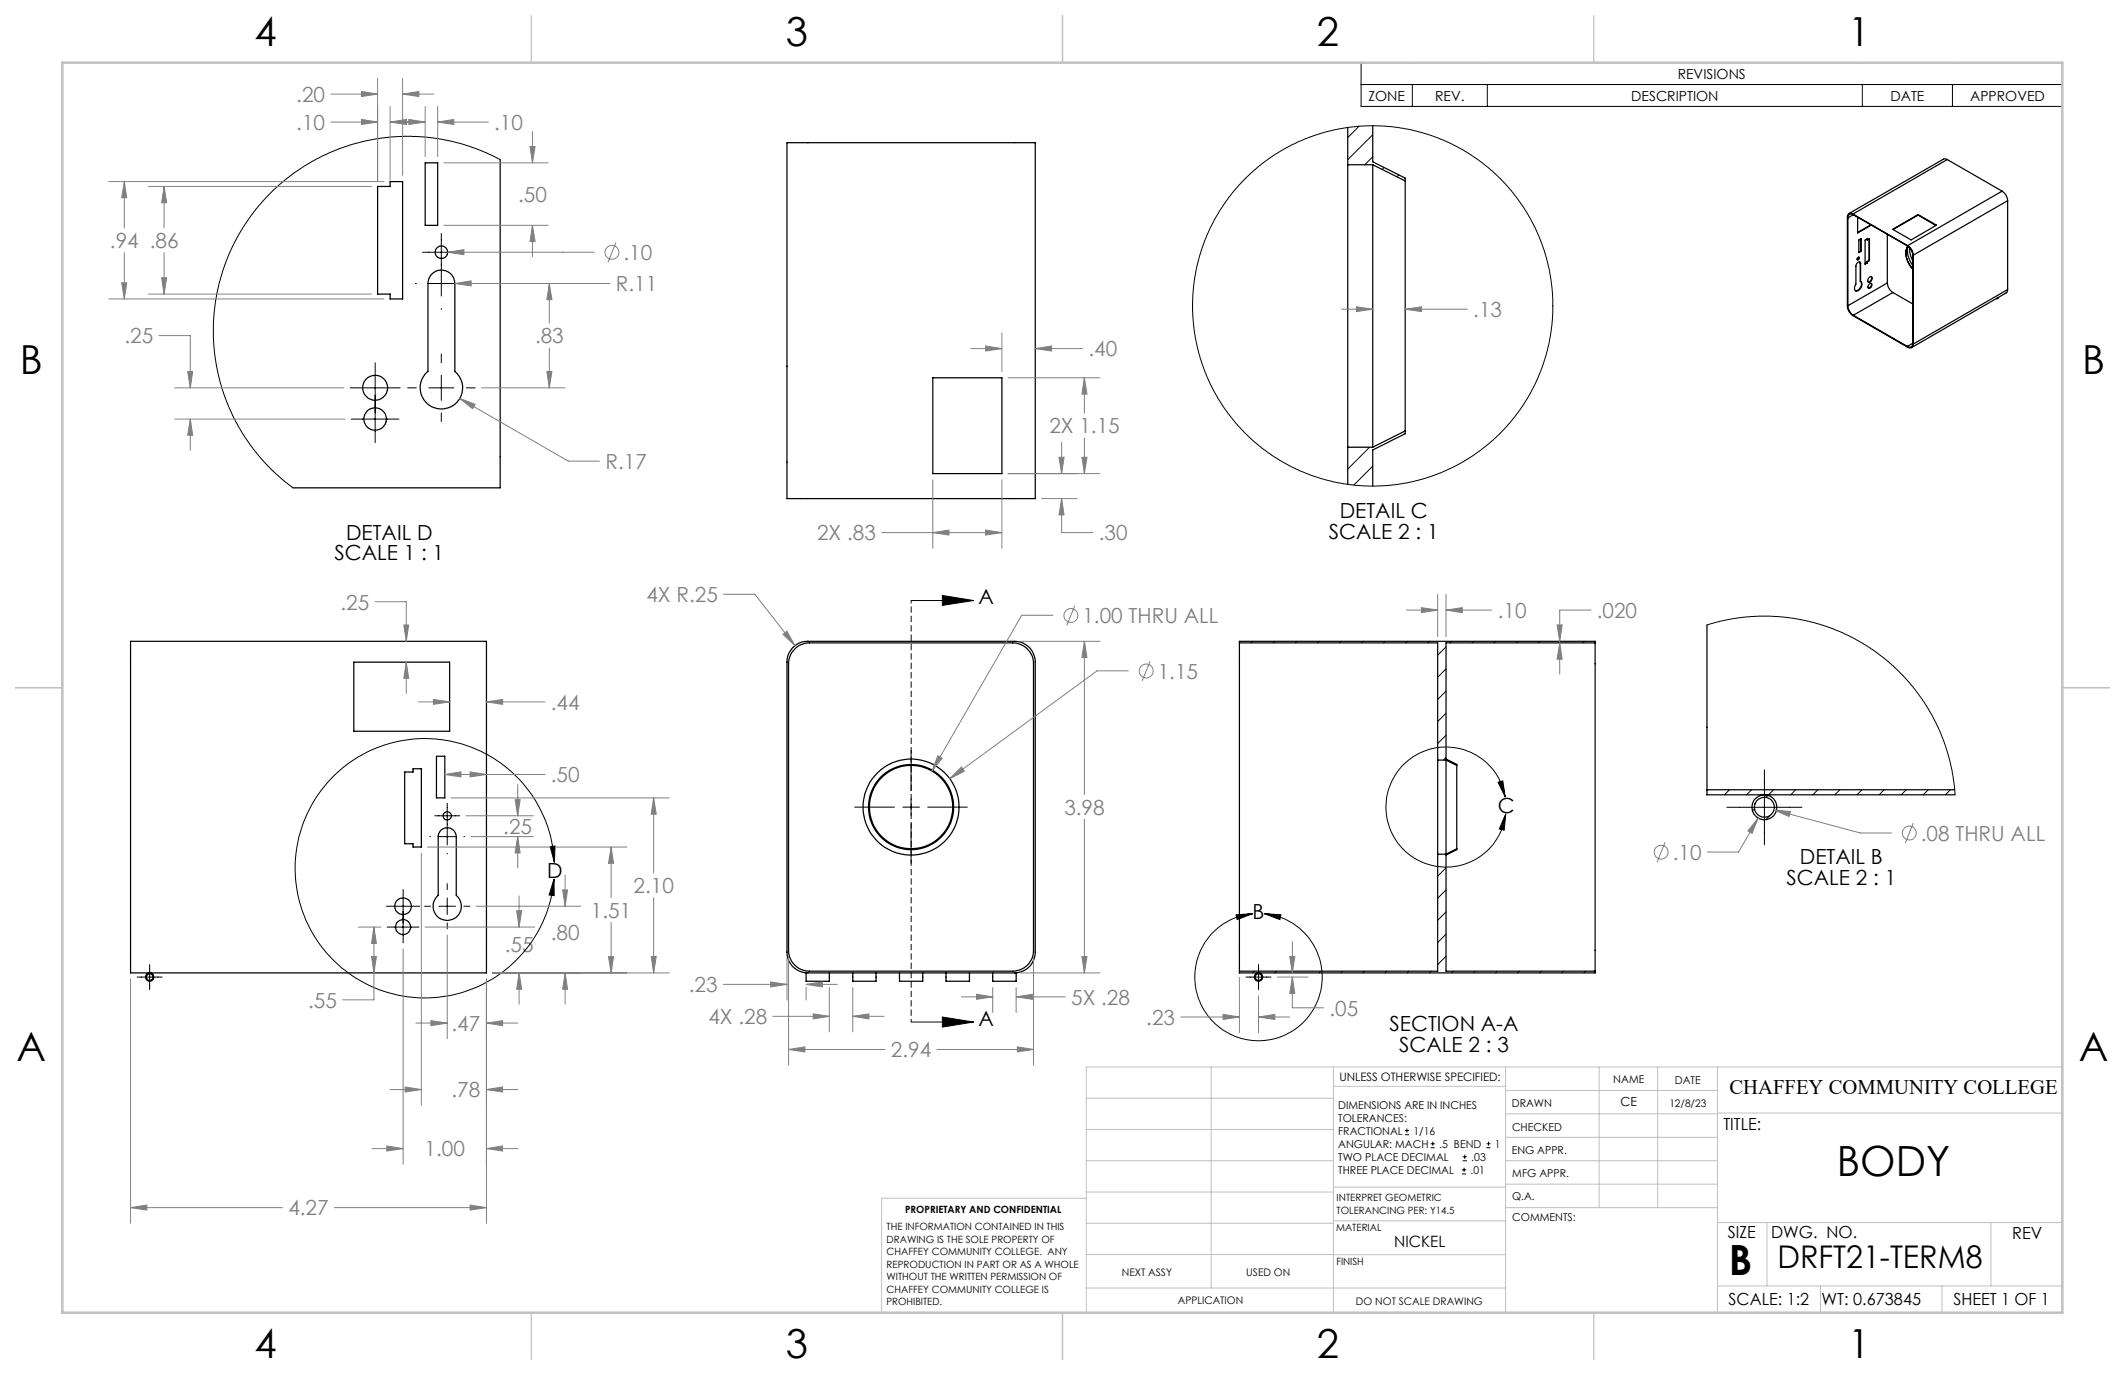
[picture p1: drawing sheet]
<svg xmlns="http://www.w3.org/2000/svg" width="432mm" height="279mm" viewBox="0 0 432 279" stroke-linecap="round" stroke-linejoin="round" font-family="sans-serif">
<g fill="none" stroke="#000" stroke-width=".25">
<path d="M76.7 37.9h2.6v-1h2.5v23.8h-2.5v-.9h-2.6zM86.4 33.1h2.5v12.7h-2.5zM101.6 32.5v66.6h-42.1M159.9 29h50.5v72.3h-50.5zM273.9 33.5v57.4M273.9 25.9v7.6M273.9 33.5h5M278.9 33.5v57.4M278.9 25.5v7.4l6.6 3.3v.6M278.9 33.5l6.6 3.3M285.5 36.8v50.8M395.7 32.4l-.8-.1-19.2 11.1"/>
<path d="M395.7 32.4l-19.2 11.1M395.7 32.4l11.1 6.4M406.8 38.8l.8 .8 .4 1.2M406.8 38.8l-19.2 11.1M87.9 55.6a2.73 2.73 0 0 1 2.9-.5 2.73 2.73 0 0 1 1.6 2.5v17.9a4.3 4.3 0 0 1 .4 6.2 4.3 4.3 0 0 1-6.3 0 4.3 4.3 0 0 1 .5-6.2v-17.9a2.78 2.78 0 0 1 .9-2zM375.5 44.3v17.8M376.5 43.5a.69 .69 0 0 0-.8-.1 .69 .69 0 0 0-.3 .7v18.3l.2 .6 .7 1 11.3 6.6a.69 .69 0 0 0 .8 0 .69 .69 0 0 0 .4-.7M376.5 43.5l11.1 6.4M376.6 43.6l11.1 6.5a2.56 2.56 0 0 1 1 1.8v17.8M376.6 43.6a.67 .67 0 0 0-.8 0 .67 .67 0 0 0-.3 .7M376.6 43.6l-1.1 .7M377.5 44.1v3.2l2.7-1.5"/>
<path d="M377.5 52.3l.1-.1a.26 .26 0 0 1 .2 .4 .26 .26 0 0 1-.4 .1zM377.7 52.2l-.1 .4-.2 .2M377.7 48.8l.5-.3v2.6l-.5 .2zM377.9 53.2l.1 .3M378 53.5l.1 .1M378 53.5l.1 3.7M378.1 53.6a.36 .36 0 0 0-.3-.4 .36 .36 0 0 0-.4 .3l-.3 .5v3.7a.76 .76 0 0 0-.3 .8 .76 .76 0 0 0 .5 .6 1.29 1.29 0 0 0 .8-1.9M378.1 57.2a1.25 1.25 0 0 1-1.1 1.9M378.1 48.5v2.5M378.1 53.6v3.6M378.1 51l.1 .1M378.1 51l-.4 .2"/>
<path d="M379.3 48.6l.1 .2M379.3 53.2v.2M379.3 53.4h.1M379.3 53.4l-.3 .2M379.3 53.2h.1M379.4 48.8v-.3l-.4 .3v4.9l.4-.3M379.4 53.2v.2M379.4 48.8l.5-.3v4.5M379.8 57.7a.36 .36 0 0 1 .6 0 .36 .36 0 0 1-.1 .6 .37 .37 0 0 1-.6 .3 .37 .37 0 0 1 0-.6zM379.8 52.9l.1 .1M379.8 48.5v4.4M379.8 52.9l-.5 .3"/>
<path d="M379.8 56.4a.36 .36 0 0 1 .6-.1 .36 .36 0 0 1 0 .5l-.1 .1a.4 .4 0 0 1-.5 .5 .4 .4 0 0 1-.2-.6zM379.9 53l-.5 .2M380.2 45.7l-2.7 1.5M380.2 56.2a.72 .72 0 0 1-.6 1.1M380.2 57.6l.1 .4a.66 .66 0 0 1-.6 .6M383.5 57.5l.1 .4a2.34 2.34 0 0 0 1 1.5M383.5 47.6v9.9M383.5 57.5l-8 4.6M384.6 46.6l5.1-3 3.8 2.2-5.2 3zM384.6 59.4l4.1 2.4M384.6 59.4l-8 4.7M387.6 49.9a2.47 2.47 0 0 1 1.2 2"/>
<path d="M387.6 50l-.1 .4M387.7 50.2a4.8 4.8 0 0 0 1 3.8M387.7 50.1a3.3 3.3 0 0 0 .3 3.8l.7 .8M387.8 50.1a3.3 3.3 0 0 0 .3 3.7l.6 .8M388.1 50.4l.1 1.4 .5 1.2M388.8 51.9v18M389.7 43.6v.1M389.7 43.7l-5 2.9M389.7 43.7l3.7 2.1M408 58.8l-.3 .7-19.3 11.1M408 40.8l-19.2 11.1M408 40.8v18"/>
<path d="M408 58.8l-19.2 11.1M189.5 76.8h14.1v19.4h-14.1zM375.5 62.1v.2a2.67 2.67 0 0 0 1.1 1.8M376.6 64.1l11 6.3M388.7 69.7a.68 .68 0 0 1-.3 .8 .68 .68 0 0 1-.8-.1M388.7 69.7l-1.1 .7M405.7 60.7h.1M406 60.5l-.2 .1M406 60.5l-.3 .2M273.9 90.9v7.5M273.9 90.9h5M285.5 87.6l-6.6 3.3"/>
<path d="M285.5 87.6v.5l-6.6 3.3v7.4M26.5 130.3h72.3v67.4h-72.3zM71.9 134.5h19.5v14.1h-19.5zM160.9 131.8l.5-.5a4 4 0 0 1 2.7-1h42a4.2 4.2 0 0 1 4.3 4.2v59a4.2 4.2 0 0 1-4.3 4.2h-42a4.2 4.2 0 0 1-4.2-4.2v-59a3.9 3.9 0 0 1 1-2.7zM161.7 131.7a4.2 4.2 0 0 1 2.8-1.1h41.3a4.2 4.2 0 0 1 4.2 4.3v58.2a4.2 4.2 0 0 1-4.2 4.2h-41.3a4.2 4.2 0 0 1-4.3-4.2v-58.2a4.2 4.2 0 0 1 1.5-3.2zM251.8 130.6v66.7M251.8 130.6v-.3h72.3v.3M251.8 130.6h40.3v23.8M324.1 130.6v66.7M324.1 130.6h-30.3v23.6l2.2 1.1v.2M346.9 127v33.5M82.2 156.9h1.7v-.7h1.7v15.9h-1.7v-.6h-1.7z"/>
<path d="M88.7 153.7h1.7v8.4h-1.7zM292.1 154.4v19.2M292.1 154.4h1.7M293.8 154.4v19.2M293.8 154.4l2.2 1.1M296 155.5v17M89.6 168.7a1.83 1.83 0 0 1 2-.4 1.83 1.83 0 0 1 1.1 1.7v11.9a2.89 2.89 0 0 1 .3 4.2 2.89 2.89 0 0 1-4.2 0 2.89 2.89 0 0 1 .2-4.2v-11.9l.2-.7zM292.1 173.6v23.7h-40.3M292.1 173.6h1.7M296 172.5v.1l-2.2 1.1v23.6h30.3M296 172.5l-2.2 1.1M346.9 160.5h50.3"/>
<path d="M346.9 160.5v1h50.4M163.8 197.7v1.7h4.7v-1.7M173.3 197.7v1.7h4.7v-1.7M182.8 197.7v1.7h4.7v-1.7M192.2 197.7v1.7h4.8v-1.7M201.7 197.7v1.7h4.8v-1.7M251.8 197.3v.4h72.3v-.4"/>
<circle cx="89.7" cy="51.3" r="1.28"/>
<circle cx="76.2" cy="78.8" r="2.53"/>
<circle cx="76.2" cy="85.2" r="2.29"/>
<circle cx="90.9" cy="165.8" r=".84"/>
<circle cx="185.1" cy="164" r="9.8"/>
<circle cx="185.1" cy="164" r="8.7"/>
<circle cx="185.1" cy="164" r="8.5"/>
<circle cx="358.5" cy="164" r="2.03"/>
<circle cx="358.5" cy="164" r="2.54"/>
<circle cx="30.4" cy="198.6" r=".85"/>
<circle cx="30.4" cy="198.5" r=".69"/>
<circle cx="81.9" cy="184.1" r="1.7"/>
<circle cx="81.9" cy="188.4" r="1.52"/>
<circle cx="255.7" cy="198.5" r=".85"/>
<circle cx="255.7" cy="198.6" r=".68"/>
</g>
<g fill="none" stroke="#000" stroke-width=".2">
<path d="M276.6 12.7h142.5v8.9h-142.5zM276.6 17.2h142.5M287 17.2v4.4M302.2 17.2v4.4M378.4 17.2v4.4M396.7 17.2v4.4M101.6 32.5l-2.8-1.5-4.2-1.5-3.1-.9-3.6-.6-4.2-.3-3.3 .1-3.6 .4-4.4 .9-3.5 1.1-3.4 1.5-3.5 1.9-2.4 1.6-3 2.5-2.4 2.3-2.6 3-2.4 3.4-2.1 4-1.5 3.5-1.1 3.8-.6 2.7-.5 4v4.3l.2 2.9 .6 3.7 .7 2.9 1 3.1 1.3 3 2 3.7 2.3 3.3 2.2 2.6 2.1 2.2 3.7 3M276.2 25.6l-2.3 2.4M278.9 27.4l-5 5.1M278.9 31.9l-1.6 1.6M281.2 34l-.4 .4M284.2 35.6l-.4 .3"/>
<path d="M84.4 57.6h.2M85.9 51.3h7.6M87.1 57.6h5.1M89.7 47.4v12.7M94.8 57.6h.2M71.2 78.8h10.1M76.2 73.7v16.3M82.8 78.8h1.8M87.1 78.8h5.1M89.7 62.7v.2M89.7 71.9v1.8M89.7 76.3v5.1"/>
<path d="M94.8 78.8h1.8M71.4 85.2h9.7M89.7 83.9v1.8M278.3 90.9l-4.4 4.4M278.9 94.7l-3.8 3.9M285.5 88.1v.1M185.1 122h12.7M191.5 121l6.3 1-6.3 1zM254.6 130.3l-.4 .3M259 130.3l-.3 .3M263.6 130.3l-.4 .3M268 130.3l-.3 .3"/>
<path d="M272.5 130.3l-.3 .3M277 130.3l-.3 .3M281.5 130.3l-.3 .3M286 130.3l-.4 .3M290.5 130.3l-.3 .3M293.8 131.4l-1.7 1.7M293.8 135.9l-1.7 1.7M295 130.3l-.4 .3M299.5 130.3l-.4 .3M304 130.3l-.4 .3M308.4 130.3l-.3 .3M312.9 130.3l-.3 .3"/>
<path d="M321.9 130.3l-.3 .3M346.9 127l3.4-.9 4.7-.8 4.8-.1 4.3 .4 4.3 .9 4.1 1.3 3.8 1.7 4.3 2.5 3.2 2.5 2.9 2.8 1.9 2.1 2 2.7 1.6 2.5 2.2 4.4 1.4 4 .9 3.8 .6 4.7M185.1 152.5v8.1M293.8 140.4l-1.7 1.7M293.8 144.9l-1.7 1.7M293.8 149.4l-1.7 1.7M293.8 153.9l-.5 .5M304.4 159l1-.3 .5 3.3zM358.5 156.4v15.3M87.3 170h.2M88.3 165.8h5.1M89.2 170h3.4"/>
<path d="M90.9 163.2v8.5M90.9 173.4v.1M90.9 179.6v1.2M94.3 170h.1M111.8 172l1-.1-.2 3.3zM112.6 178.6v3.4l-1-.1zM112.6 175.2a26.4 26.4 0 0 0-39.5-21.6 26.4 26.4 0 0 0-.9 45 26.4 26.4 0 0 0 40.4-20M173.7 164h8.1M183.4 164h3.4M185.1 162.3v3.4M185.1 167.4v8M188.5 164h8.1"/>
<path d="M293.8 176.4l-1.7 1.6M305.9 162a12.2 12.2 0 0 0-19-8 12.2 12.2 0 0 0 .7 20.5 12.2 12.2 0 0 0 18.4-9.1M306 165.4l-.4 3.3-.9-.2zM346.9 160.5v.1M350.9 164h15.2M351.4 160.5l-1 1M355.9 160.5l-1 1M356.5 164.4l-.4 .4M359.3 161.6l-.5 .4M359.7 165.7l-.9 .8M360.4 160.5l-1 1M364.9 160.5l-1 1"/>
<path d="M369.4 160.5l-1 1M373.9 160.5l-1 1M378.4 160.5l-1 1M382.9 160.5l-1.1 1M387.4 160.5l-1.1 1M391.8 160.5l-1 1M396.3 160.5l-1 1M27.9 198.5h5M30.4 196v5.1M78.5 184.2h6.8M78.7 188.4h6.4M81.9 180.8v10.8"/>
<path d="M86.3 184.2h1.2M89.2 184.2h3.4M90.9 182.5v3.3M90.9 187.5v1.2M94.3 184.2h1.2M251.2 185.9l3.3-.2-3.1 1.2zM253.2 198.5h5.1M254.5 185.7a12.9 12.9 0 0 0-10.1 19 12.9 12.9 0 0 0 21.5 2 12.9 12.9 0 0 0-6.5-20.6l-2.5-.4M254.8 197.3l-.3 .4M255.7 196v5.1M256.9 185.7l3.4 .2-.2 1zM259.4 197.3l-.4 .4"/>
<path d="M268.3 197.3l-.3 .4M272.8 197.3l-.3 .4M277.3 197.3l-.3 .4M281.8 197.3l-.4 .4M286.3 197.3l-.3 .4M290.8 197.3l-.4 .4M293.8 180.8l-1.7 1.7M293.8 185.3l-1.7 1.7M293.8 189.8l-1.7 1.7M293.8 194.3l-1.7 1.7M295.3 197.3l-.4 .4M299.8 197.3l-.4 .4"/>
<path d="M304.2 197.3l-.3 .4M308.8 197.3l-.4 .4M313.2 197.3l-.3 .4M317.7 197.3l-.3 .4M322.2 197.3l-.3 .4M185.1 207.7h12.7M191.5 206.7l6.3 1-6.3 1zM285.5 230.6h.8M285.5 229.7h.8M285.9 229.3v.9M290.7 233.2h.8M290.7 232.4h.8"/>
<path d="M291.1 232v.8M297.1 238.5h.8M297.1 237.7h.8M297.2 235.9h.9M297.2 235.1h.9M297.5 237.3v.8M297.6 234.6v.9M302 233.2h.9M302 232.4h.9M302.5 232v.8"/>
<circle cx="278.9" cy="62.2" r="36.6"/>
</g>
<g fill="none" stroke="#808080" stroke-width=".2">
<path d="M67.2 19.1h9.5M73.4 18.6l3.3 .5-3.3 .5zM76.7 15.9v20.7M81.8 19.1l3.3-.5v1zM81.8 15.9v19.7M81.8 19.1h6.4M22.1 36.9h55.9M25.3 36.9l.5 3.3h-1.1zM25.3 36.9v9.4M30.2 37.9h45.3M33.3 37.9l.6 3.3h-1.1zM33.3 37.9v8.4"/>
<path d="M67.2 24.8h9.5M73.4 24.3l3.3 .5-3.3 .5zM79.3 24.8l3.3-.5v1zM79.3 21.6v15M79.3 24.8h7.1M83.1 24.3l3.3 .5-3.3 .5zM86.4 21.6v10.2M88.9 24.8l3.3-.5v1zM88.9 24.8h10.3M88.9 21.6v10.2M90.2 33.1h21.2M107.7 29.8h1l-.5 3.3z"/>
<path d="M108.2 26.7v6.4M24.7 57.5h1.1l-.5 3.2zM25.3 51.3v9.4M30.2 59.8h45.3M32.8 56.4h1.1l-.6 3.4zM33.3 51.3v8.5M90.2 45.8h21.2M90.9 51.3l3.4-.6v1.1zM90.9 51.3h29.8M92.4 57.6l3.3-.5v1zM92.4 57.6h31.5M108.2 45.8l.5 3.3h-1z"/>
<path d="M108.2 45.8v6.3M111.6 57.6l.5 3.3h-1zM111.6 57.6v8.1M125.2 49.2l-1.7 4.1M22.1 60.7h55.9M32.3 68.2h6.4v10.6M35.5 78.8h34.4M38.1 75.5h1.1l-.5 3.3zM97.8 78.8h17M111.1 75.5h1l-.5 3.3zM111.6 70.7v8.1M197.2 70.8h6.4"/>
<path d="M200.3 70.3l3.3 .5-3.3 .5zM203.6 67.7v7.8M204.9 76.8h18.6M210.4 70.8l3.3-.5v1zM210.4 70.8h9.6M220.3 76.8l.6 3.3h-1zM220.3 76.8v7.2M272.6 62.8h6.3M275.6 62.3l3.3 .5-3.3 .5zM285.5 62.8l3.4-.5v1zM285.5 62.8h12.7M35.5 85.2h34.6"/>
<path d="M38.7 85.2l.5 3.2h-1.1zM38.7 85.2v6.3M93.4 81l3.2 1.2-.6 .8zM93.4 81l22.1 12.7h6.3M189.5 97.5v13.9M203.6 97.5v13.9M204.9 96.2h18.6M215.2 92.9h1l-.5 3.3zM215.7 89.9v6.3M219.9 92.9h1l-.6 3.3zM220.3 89v7.2M179.1 108.2h24.5"/>
<path d="M189.5 108.2l3.3-.5v1zM200.3 107.7l3.3 .5-3.3 .5zM211.6 101.3h7.3M215.7 101.3l.5 3.3h-1zM215.7 101.3v6.9h6.4M76.2 122.3h6.4v8M82.1 127h.9l-.5 3.3zM82.5 134.5l.5 3.3h-.9zM82.6 134.5v6.4M147 120.8h6.4l8.1 10.4M159.1 128.9l.8-.6 1.6 2.9zM207.4 130.3h16.1"/>
<path d="M214 125h-6.4l-18.2 31.7M218.4 123l-1.6 4.1M220.3 130.3l.6 3.3h-1zM220.3 130.3v31.2M229.3 136.3h-6.4l-29.9 21.9M233.7 134.3l-1.6 4.1M285.8 124h6.3M288.8 123.5l3.3 .5-3.3 .5zM292.1 120.8v8.6M293.8 124l3.3-.5v1zM293.8 120.8v8.6M293.8 124h9.3"/>
<path d="M316.4 127h1l-.5 3.3zM316.9 130.6l.5 3.3h-1zM316.9 130.6v6.4M323.3 124h-6.4v6.3M85 142.6h6.4M88.1 142.1l3.3 .5-3.3 .5zM90.4 157.4l3.3-.6v1.1zM90.4 157.4h20.3M95.5 156.8l3.3 .6-3.3 .5zM98.8 142.6l3.3-.5v1zM98.8 142.6h11.9M105.2 159.4v6.4"/>
<path d="M190.6 153.6l.9 .5-2.1 2.6zM195.4 155.9l.6 .8-3 1.5zM85.6 173.4v51.2M86.9 172.1h40.5M91.7 162.1h44.3M94.7 165.8h13.7M95.7 170h12.7M104.7 162.5h1l-.5 3.3zM105.2 170l.5 3.3h-1zM105.2 170v6.4M114.8 177.8v6.3M124.2 172.1l.5 3.3h-1.1z"/>
<path d="M124.2 172.1v10.3M132.8 162.1l.5 3.4h-1zM132.8 162.1v15.3M220.3 166.5v31.2M338.3 171.1l-1.6 4.1M357.3 166.2l-1.3 3.1-.8-.5zM357.3 166.2l-4 6.9h-6.4M360.5 164.6l3.3 .3-.3 1zM360.5 164.6l17.5 4.7h6.4M388.8 167.3l-1.6 4M26.5 199v49.6M72.8 188.4h4.6"/>
<path d="M75.5 194.4h1l-.5 3.3zM76 188.4l.5 3.3h-1zM76 188.4v14.8h-6.4M81.9 192.9v43.7M86.4 188.4h22.3M90.9 190v21.1M96.7 184.1h21.3M98.8 199v49.6M100.1 197.7h35.9M105 185.1h1l-.5 3.3zM105.5 197.7l.5 3.3h-1zM105.5 182v6.4"/>
<path d="M105.5 197.7v6.3M114.3 180.8h1l-.5 3.3zM114.8 197.7l.5 3.3h-1zM114.8 197.7v6.3M123.6 194.4h1.1l-.5 3.3zM124.2 187.4v10.3M132.3 194.4h1l-.5 3.3zM132.8 182.4v15.3M156.6 199.5l3.3 .5-3.3 .6zM159.9 194.7v8.5M160.2 194.4v22M207.4 197.7h16.1"/>
<path d="M210 194.4v22M219.9 194.4h1l-.6 3.3zM251.8 198.6v11.2M259.5 198.5h6.3M262.1 194.4h1l-.5 3.3zM262.6 198.5l.5 3.4h-1zM262.6 198.5v6.3h6.4M262.6 191.3v6.4M84.5 207.9h6.4M87.6 207.4l3.3 .5-3.3 .5zM98.8 207.9l3.3-.5v1zM98.8 207.9h6.4"/>
<path d="M147 200h12.9M157.1 206.5h11.4M160.2 213.3l3.3-.6v1zM160.2 213.3h19.6M163.8 200l3.3-.5v1.1zM163.8 200.7v2.5M163.8 200h6.3M165.2 206l3.3 .5-3.3 .5zM168.5 200.7v9M173.3 206.5l3.3-.5v1zM173.3 200.7v9M173.3 206.5h6.3"/>
<path d="M190.4 213.3h19.6M195.4 202.6h6.3M198.4 202l3.3 .6-3.3 .5zM201.7 200.7v5M206.5 202.6l3.3-.6v1.1zM206.5 200.7v5M206.5 202.6h10M206.7 212.7l3.3 .6-3.3 .4zM239.9 206.7h11.9M248.5 206.1l3.3 .6-3.3 .5zM255.7 206.7l3.3-.6v1.1zM255.7 202.4v7.4"/>
<path d="M255.7 206.7h6.4M75.6 233.4h6.3M78.6 232.9l3.3 .5-3.3 .5zM79.3 221.4h6.3M82.3 220.9l3.3 .5-3.3 .5zM98.8 233.4l3.3-.5v1zM98.8 221.4l3.3-.5v1zM98.8 233.4h6.4M98.8 221.4h6.4M26.5 245.4l3.3-.5v1zM26.5 245.4h30.9M67.9 245.4h30.9"/>
<path d="M95.5 244.9l3.3 .5-3.3 .5z"/>
<circle cx="124.4" cy="51.3" r="1.41"/>
<circle cx="217.6" cy="125.1" r="1.4"/>
<circle cx="232.9" cy="136.4" r="1.41"/>
<circle cx="337.5" cy="173.2" r="1.4"/>
<circle cx="388" cy="169.3" r="1.41"/>
</g>
<path d="M185.1 122v85.7" fill="none" stroke="#000" stroke-width=".2" stroke-dasharray="1.3 .6" stroke-dashoffset=".7" stroke-linecap="butt"/>
<g fill="none" stroke="#c0c0c0" stroke-width=".2">
<path d="M246.1 216.8v44.9M271 216.8v49.9M305.9 216.8v49.9M324.9 216.8v28.6M336.8 216.8v28.6M349 216.8v49.9M419.1 216.8h-198.4v49.9M220.7 235.9h50.3M220.7 229.5h50.3M220.7 223.2h50.3M271 220.7h34.9M305.9 231.1h43.1"/>
<path d="M305.9 226.3h43.1M305.9 221.6h43.1M305.9 235.9h43.1M349 226.2h70.1M220.7 248.6h50.3M220.7 242.2h50.3M220.7 254.9h50.3M220.7 243.5h-41.6v23.2M271 255h34.9M271 248.1h35M271 241.2h35M305.9 240.6h43.1"/>
<path d="M306 245.4h43M349 248.4h70.1M359.1 248.4v12.9M404.6 248.4v12.9M220.7 261.7h85.2M349 261.3h70.1M369.9 261.3v5.4M394.6 261.3v5.4"/>
</g>
<path d="M108 3.2v9.5M215.9 3.2v9.5M323.8 3.2v9.5M3.1 139.7h9.6M419.1 139.7h9.5M108 266.7v9.6M215.9 266.7v9.6M323.8 266.7v9.6" fill="none" stroke="#c0c0c0" stroke-width=".25"/>
<path d="M12.7 12.7h406.4v254h-406.4z" fill="none" stroke="#c0c0c0" stroke-width=".5"/>
<path d="M191.5 121l6.3 1-6.3 1zM191.5 206.7l6.3 1-6.3 1zM111.8 172l1-.1-.2 3.3zM112.6 178.6v3.4l-1-.1zM251.2 185.9l3.3-.2-3.1 1.2zM256.9 185.7l3.4 .2-.2 1zM304.4 159l1-.3 .5 3.3zM306 165.4l-.4 3.3-.9-.2z" fill="#000"/>
<path d="M220.3 130.3l.6 3.3h-1zM219.9 194.4h1l-.6 3.3zM206.7 212.7l3.3 .6-3.3 .4zM160.2 213.3l3.3-.6v1zM159.1 128.9l2.4 2.3-1.6-2.9zM198.4 202l3.3 .6-3.3 .5zM206.5 202.6l3.3-.6v1.1zM165.2 206l3.3 .5-3.3 .5zM173.3 206.5l3.3-.5v1zM163.8 200l3.3-.5v1.1zM156.6 199.5l3.3 .5-3.3 .6zM190.6 153.6l-1.2 3.1 2.1-2.6zM195.4 155.9l-2.4 2.3 3-1.5zM26.5 245.4l3.3-.5v1zM95.5 244.9l3.3 .5-3.3 .5zM88.1 142.1l3.3 .5-3.3 .5zM98.8 142.6l3.3-.5v1zM82.5 134.5l.5 3.3h-.9zM82.1 127h.9l-.5 3.3zM76 188.4l.5 3.3h-1zM75.5 194.4h1l-.5 3.3zM78.6 232.9l3.3 .5-3.3 .5zM98.8 233.4l3.3-.5v1zM114.3 180.8h1l-.5 3.3zM114.8 197.7l.5 3.3h-1zM87.6 207.4l3.3 .5-3.3 .5zM98.8 207.9l3.3-.5v1zM82.3 220.9l3.3 .5-3.3 .5zM98.8 221.4l3.3-.5v1zM105.2 170l.5 3.3h-1zM104.7 162.5h1l-.5 3.3zM90.4 157.4l3.3-.6v1.1zM95.5 156.8l3.3 .6-3.3 .5zM105.5 197.7l.5 3.3h-1zM105 185.1h1l-.5 3.3zM123.6 194.4h1.1l-.5 3.3zM124.2 172.1l.5 3.3h-1.1zM132.3 194.4h1l-.5 3.3zM132.8 162.1l.5 3.4h-1zM219.9 92.9h1l-.6 3.3zM220.3 76.8l.6 3.3h-1zM189.5 108.2l3.3-.5v1zM200.3 107.7l3.3 .5-3.3 .5zM200.3 70.3l3.3 .5-3.3 .5zM210.4 70.8l3.3-.5v1zM215.2 92.9h1l-.5 3.3zM215.7 101.3l.5 3.3h-1zM288.8 123.5l3.3 .5-3.3 .5zM293.8 124l3.3-.5v1zM316.9 130.6l.5 3.3h-1zM316.4 127h1l-.5 3.3zM255.7 206.7l3.3-.6v1.1zM248.5 206.1l3.3 .6-3.3 .5zM262.6 198.5l.5 3.4h-1zM262.1 194.4h1l-.5 3.3zM357.3 166.2l-2.1 2.6 .8 .5zM360.5 164.6l3 1.3 .3-1zM275.6 62.3l3.3 .5-3.3 .5zM285.5 62.8l3.4-.5v1zM111.1 75.5h1l-.5 3.3zM111.6 57.6l.5 3.3h-1zM92.4 57.6l3.3 .5v-1zM93.4 81l2.6 2 .6-.8zM38.1 75.5h1.1l-.5 3.3zM38.7 85.2l.5 3.2h-1.1zM33.3 37.9l.6 3.3h-1.1zM32.8 56.4h1.1l-.6 3.4zM25.3 36.9l.5 3.3h-1.1zM24.7 57.5h1.1l-.5 3.2zM73.4 18.6l3.3 .5-3.3 .5zM81.8 19.1l3.3-.5v1zM73.4 24.3l3.3 .5-3.3 .5zM79.3 24.8l3.3-.5v1zM107.7 29.8h1l-.5 3.3zM108.2 45.8l.5 3.3h-1zM83.1 24.3l3.3 .5-3.3 .5zM88.9 24.8l3.3-.5v1zM90.9 51.3l3.4 .5v-1.1z" fill="#808080"/>
<g font-size="8.5">
<text x="373.3" y="239">BODY</text>
<text x="351.3" y="259">B</text>
</g>
<g font-size="8.1">
<text x="51.7" y="9.3">4</text>
<text x="159.7" y="9.3">3</text>
<text x="267.6" y="9.3">2</text>
<text x="375.6" y="9.3">1</text>
<text x="4" y="76">B</text>
<text x="423.1" y="76">B</text>
<text x="3.3" y="215.7">A</text>
<text x="422.4" y="215.7">A</text>
<text x="51.7" y="276">4</text>
<text x="159.7" y="276">3</text>
<text x="267.6" y="276">2</text>
<text x="375.6" y="276">1</text>
</g>
<text font-size="6.3" x="361.2" y="257.6">DRFT21-TERM8</text>
<g font-size="4.2" fill="#808080">
<text x="60.2" y="20.7">.20</text>
<text x="60.2" y="26.4">.10</text>
<text x="100.4" y="26.4">.10</text>
<text x="105.3" y="41">.50</text>
<text x="22.3" y="50.4">.94 .86</text>
<text x="126.7" y="52.8">.10</text>
<text x="125.1" y="59.2">R.11</text>
<text x="299.4" y="64.4">.13</text>
<text x="25.3" y="69.8">.25</text>
<text x="108.7" y="69.8">.83</text>
<text x="221.2" y="72.4">.40</text>
<text x="213.2" y="88.1">2X 1.15</text>
<text x="123" y="95.3">R.17</text>
<text x="166" y="109.8">2X .83</text>
<text x="223.3" y="109.8">.30</text>
<text x="69.2" y="123.9">.25</text>
<text x="131.4" y="122.3">4X R.25</text>
<text x="304.3" y="125.6">.10</text>
<text x="324.5" y="125.6">.020</text>
<text x="220" y="126.6">1.00 THRU ALL</text>
<text x="235.3" y="137.9">1.15</text>
<text x="111.9" y="144.2">.44</text>
<text x="111.9" y="158.9">.50</text>
<text x="216.3" y="165.6">3.98</text>
<text x="102.3" y="169.5">.25</text>
<text x="390.3" y="170.8">.08 THRU ALL</text>
<text x="339.9" y="174.7">.10</text>
<text x="128.8" y="181.5">2.10</text>
<text x="111.9" y="190.9">.80</text>
<text x="120.1" y="186.5">1.51</text>
<text x="102.6" y="193.5">.55</text>
<text x="140" y="201.6">.23</text>
<text x="62.6" y="204.7">.55</text>
<text x="91.8" y="209.5">.47</text>
<text x="143.9" y="208.1">4X .28</text>
<text x="217.7" y="204.1">5X .28</text>
<text x="232.9" y="208.2">.23</text>
<text x="270.1" y="206.4">.05</text>
<text x="181" y="214.8">2.94</text>
<text x="91.8" y="223">.78</text>
<text x="86.3" y="235">1.00</text>
<text x="58.6" y="247">4.27</text>
</g>
<g font-size="4.2">
<text x="272.2" y="105.3">DETAIL C</text>
<text x="68" y="113.8">SCALE 1 : 1</text>
<text x="70.3" y="109.7">DETAIL D</text>
<text x="270" y="109.5">SCALE 2 : 1</text>
<text x="198.8" y="122.8">A</text>
<text x="304.3" y="165.2">C</text>
<text x="111.2" y="178.5">D</text>
<text x="363" y="179.7">SCALE 2 : 1</text>
<text x="365.7" y="175.6">DETAIL B</text>
<text x="254.5" y="186.8">B</text>
<text x="198.8" y="208.5">A</text>
<text x="282.4" y="209.5">SECTION A-A</text>
<text x="284.3" y="213.7">SCALE 2 : 3</text>
<text x="351.4" y="222.2">CHAFFEY COMMUNITY COLLEGE</text>
</g>
<g font-size="3.4">
<text x="350.2" y="229.5">TITLE:</text>
<text x="351.1" y="251.6">SIZE</text>
<text x="359.9" y="251.6">DWG. NO.</text>
<text x="408.9" y="251.7">REV</text>
<text x="351.2" y="265.2">SCALE: 1:2</text>
<text x="370.1" y="265.3">WT: 0.673845</text>
<text x="396.9" y="265.2">SHEET 1 OF 1</text>
</g>
<text font-size="3.2" x="283.3" y="253.3">NICKEL</text>
<g font-size="2.8">
<text x="340.9" y="16">REVISIONS</text>
<text x="278.1" y="20.4">ZONE</text>
<text x="291.6" y="20.4">REV.</text>
<text x="331.5" y="20.4">DESCRIPTION</text>
<text x="384.1" y="20.4">DATE</text>
<text x="400.3" y="20.4">APPROVED</text>
</g>
<text font-size="2.5" x="329.3" y="224.8">CE</text>
<text font-size="2.4" x="272.2" y="219.7">UNLESS OTHERWISE SPECIFIED:</text>
<g font-size="2.2">
<text x="327.8" y="220.1">NAME</text>
<text x="340.3" y="220.2">DATE</text>
<text x="271.9" y="225.3">DIMENSIONS ARE IN INCHES</text>
<text x="271.9" y="227.9">TOLERANCES:</text>
<text x="307.2" y="224.9">DRAWN</text>
<text x="271.9" y="230.6">FRACTIONAL</text>
<text x="271.9" y="233.2">ANGULAR: MACH</text>
<text x="287.2" y="230.6">1/16</text>
<text x="292.5" y="233.2">.5 BEND</text>
<text x="303.8" y="233.2">1</text>
<text x="307.3" y="229.8">CHECKED</text>
<text x="271.9" y="238.5">THREE PLACE DECIMAL</text>
<text x="271.9" y="235.9">TWO PLACE DECIMAL</text>
<text x="298.8" y="238.5">.01</text>
<text x="299" y="235.9">.03</text>
<text x="307.2" y="234.5">ENG APPR.</text>
<text x="307.3" y="239.2">MFG APPR.</text>
<text x="307.3" y="243.9">Q.A.</text>
<text x="307.3" y="248.1">COMMENTS:</text>
</g>
<g font-size="2.1">
<text x="339.2" y="224.9">12/8/23</text>
<text x="227.9" y="259.2">NEXT ASSY</text>
<text x="253.3" y="259.2">USED ON</text>
<text x="239.3" y="265">APPLICATION</text>
<text x="275.5" y="265.1">DO NOT SCALE DRAWING</text>
</g>
<g font-size="2">
<text x="271.6" y="244.1">INTERPRET GEOMETRIC</text>
<text x="180.2" y="250">THE INFORMATION CONTAINED IN THIS</text>
<text x="183.9" y="246.4">PROPRIETARY AND CONFIDENTIAL</text>
<text x="271.5" y="250.2">MATERIAL</text>
<text x="271.6" y="246.6">TOLERANCING PER: Y14.5</text>
<text x="180.2" y="252.5">DRAWING IS THE SOLE PROPERTY OF</text>
<text x="180.2" y="255.1">CHAFFEY COMMUNITY COLLEGE. ANY</text>
<text x="180.2" y="257.6">REPRODUCTION IN PART OR AS A WHOLE</text>
<text x="271.5" y="257">FINISH</text>
<text x="180.2" y="260.1">WITHOUT THE WRITTEN PERMISSION OF</text>
<text x="180.2" y="262.6">CHAFFEY COMMUNITY COLLEGE IS</text>
<text x="180.2" y="265.2">PROHIBITED.</text>
</g>
</svg>
